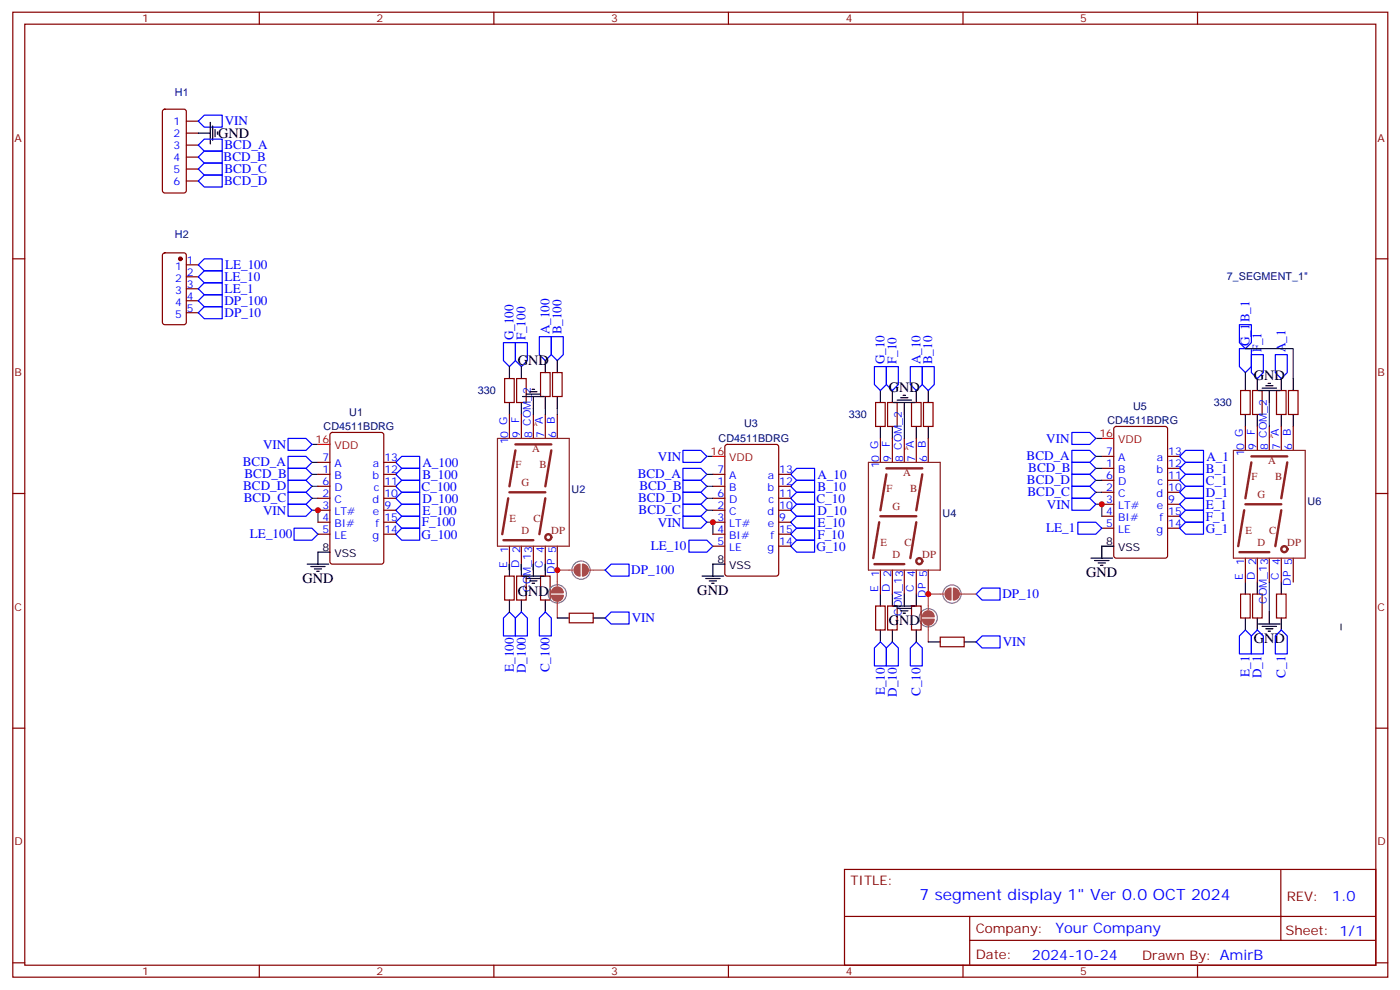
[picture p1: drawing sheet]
<svg xmlns="http://www.w3.org/2000/svg" width="413mm" height="292mm" viewBox="0 0 413 292" stroke-linecap="round" stroke-linejoin="round" font-family="sans-serif">
<g fill="none" stroke="#870000" stroke-width=".35">
<path d="M3.8 3.6h405.3v284.3h-405.3zM7.3 7.1h398.3v277.3h-398.3zM76.4 3.6v3.5M145.6 3.6v3.5M214.7 3.6v3.5M283.9 3.6v3.5M353 3.6v3.5M48.1 32.4l.5-.2h5.6l.7 .4v23.6l-.4 .6-5.9 .1-.7-.5v-23.5zM54.9 35.7h3.6M54.9 39.2h3.6M54.9 42.8h3.6M54.9 46.3h3.6"/>
<path d="M54.9 49.8h3.6M54.9 53.3h3.6M3.8 76.3h3.5M48.1 74.7l.5-.2h5.6l.7 .4v20.1l-.4 .6-5.9 .1-.7-.5v-20zM54.9 78h3.6M405.6 76.3h3.5M54.9 81.6h3.6M54.9 85.1h3.6M54.9 88.6h3.6M54.9 92.1h3.6M148.8 111.5h2.8v7.1h-2.8zM152.3 111.5h2.8v7.1h-2.8z"/>
<path d="M159.3 109.8h2.9v7h-2.9zM162.9 109.8h2.8v7h-2.8zM258.1 118.6h2.8v7.1h-2.8zM261.7 118.6h2.8v7.1h-2.8zM268.7 118.6h2.8v7.1h-2.8zM272.2 118.6h2.9v7.1h-2.9zM365.7 115.1h2.8v7h-2.8zM369.3 115.1h2.8v7h-2.8zM376.3 115.1h2.8v7h-2.8zM379.8 115.1h2.9v7h-2.9zM93.7 139.8h3.6M93.7 136.2h3.6"/>
<path d="M97.5 127.6l.5-.2h14.4l.7 .5v37.6l-.4 .7h-14.7l-.7-.4v-37.7zM113.1 139.8h3.6M113.1 136.2h3.6M150.2 122.1v7.1M153.7 122.1v7.1M157.2 122.1v7.1M160.8 122.1v7.1M164.3 122.1v7.1M210.1 139.8h3.6M213.9 131.2l.5-.2h14.4l.7 .4 .1 37.7-.5 .6-14.7 .1-.7-.5v-37.6zM229.6 139.8h3.5M259.5 129.2v7"/>
<path d="M263.1 129.2v7M266.6 129.2v7M270.1 129.2v7M273.6 129.2v7M324.8 138h3.5M324.8 134.5h3.5M328.6 125.9l.4-.2h14.5l.6 .4 .1 37.7-.5 .6-14.7 .1-.6-.5-.1-37.6zM344.2 138h3.5M344.2 134.5h3.5M367.1 125.7v7M370.7 125.7v7M374.2 125.7v7"/>
<path d="M377.7 125.7v7M381.2 125.7v7M3.8 145.4h3.5M93.7 143.3h3.6M93.7 150.4h3.6M93.7 153.9h3.6M93.7 157.4h3.6M93.7 146.8h3.6M113.1 143.3h3.6M113.1 150.4h3.6M113.1 153.9h3.6M113.1 157.4h3.6"/>
<path d="M113.1 146.8h3.6M210.1 143.3h3.6M210.1 150.4h3.6M210.1 153.9h3.6M210.1 157.4h3.6M210.1 146.8h3.6M229.6 143.3h3.5M229.6 150.4h3.5M229.6 153.9h3.5M229.6 157.4h3.5M229.6 146.8h3.5M324.8 145.1h3.5"/>
<path d="M324.8 148.6h3.5M324.8 152.1h3.5M324.8 155.6h3.5M324.8 141.5h3.5M344.2 145.1h3.5M344.2 148.6h3.5M344.2 152.1h3.5M344.2 155.6h3.5M344.2 141.5h3.5M405.6 145.4h3.5M148.8 169.8h2.8v7h-2.8zM150.2 160.9v7.1"/>
<path d="M152.3 169.8h2.8v7h-2.8zM153.7 160.9v7.1M157.2 160.9v7.1M159.3 169.8h2.9v7h-2.9zM160.8 160.9v7.1M164.3 160.9v7.1M210.1 160.9h3.6M229.6 160.9h3.5M258.1 178.6h2.8v7h-2.8zM259.5 168v7M261.7 178.6h2.8v7h-2.8zM263.1 168v7"/>
<path d="M266.6 168v7M268.7 178.6h2.8v7h-2.8zM270.1 168v7M273.6 168v7M365.7 175h2.8v7.1h-2.8zM367.1 164.5v7M369.3 175h2.8v7.1h-2.8zM370.7 164.5v7M374.2 164.5v7M376.3 175h2.8v7.1h-2.8zM377.7 164.5v7M381.2 164.5v7"/>
<path d="M167.8 180.7h7.1v2.8h-7.1zM277.2 187.7h7v2.9h-7zM3.8 214.6h3.5M405.6 214.6h3.5M249 256.2h156.6v28.2h-156.6zM377.6 256.2v20.9M249 270h156.5M285.9 277.1h119.6M285.9 270v14.1M3.8 283.7h3.5M76.4 284.4v3.5M145.6 284.4v3.5"/>
<path d="M214.7 284.4v3.5M283.9 284.4v3.5M353 284.4v3.5M405.6 283.7h3.5"/>
</g>
<g fill="none" stroke="#000" stroke-width=".35">
<path d="M58.5 39.2h3.5M62 36.1v6.3M62.7 37.1v4.2M63.4 38.2v2.1M64.1 38.9v.7M150.2 108v3.5M150.2 118.6v3.5M153.7 108v3.5M153.7 118.6v3.5M154.1 116.8h6.3M155.1 116.1h4.2M156.2 115.4h2.1"/>
<path d="M156.9 114.7h.7M157.2 116.8v3.6M160.8 106.3v3.5M160.8 116.8v3.6M164.3 106.3v3.5M164.3 116.8v3.6M259.5 115.1v3.5M263.1 115.1v3.5M263.4 118.6h6.4M264.5 117.9h4.2M265.5 117.2h2.2M266.2 116.5h.7"/>
<path d="M266.6 118.6v3.5M270.1 115.1v3.5M273.6 115.1v3.5M367.1 111.5v3.6M370.7 111.5v3.6M371 115.1h6.4M372.1 114.4h4.2M373.1 113.7h2.1M373.8 113h.7M374.2 115.1v3.5M377.7 111.5v3.6M381.2 111.5v3.6"/>
<path d="M259.5 125.7v3.5M263.1 125.7v3.5M270.1 125.7v3.5M273.6 125.7v3.5M367.1 122.1v3.6M370.7 122.1v3.6M377.7 122.1v3.6M381.2 122.1v3.6M90.6 166.2h6.3M91.6 166.9h4.2M92.7 167.6h2.1M93.4 168.3h.7"/>
<path d="M97.3 162.7h-3.6v3.5M150.2 166.2v3.6M150.2 176.8v3.5M153.7 166.2v3.6M153.7 176.8v3.5M154.1 169.8h6.3M155.1 170.5h4.2M156.2 171.2h2.1M156.9 171.9h.7M157.2 166.2v3.6M160.8 166.2v3.6M160.8 176.8v3.5"/>
<path d="M207 169.8h6.3M208 170.5h4.3M209.1 171.2h2.1M209.8 171.9h.7M213.7 166.2h-3.6v3.6M259.5 175v3.6M263.1 175v3.6M263.4 178.6h6.4M264.5 179.3h4.2M265.5 180h2.2M266.6 175v3.6M270.1 175v3.6"/>
<path d="M321.6 164.5h6.4M322.7 165.2h4.2M323.7 165.9h2.2M324.4 166.6h.8M328.3 160.9h-3.5v3.6M367.1 171.5v3.5M370.7 171.5v3.5M377.7 171.5v3.5M164.3 182.1h3.5M174.9 182.1h3.5M259.5 185.6v3.6M263.1 185.6v3.6"/>
<path d="M266.2 180.7h.7M270.1 185.6v3.6M273.6 189.2h3.6M284.2 189.2h3.6M367.1 182.1v3.5M370.7 182.1v3.5M371 183.9h6.4M372.1 184.6h4.2M373.1 185.3h2.1M373.8 186h.7M374.2 180.3v3.6M377.7 182.1v3.5"/>
</g>
<g fill="none" stroke="#008700" stroke-width=".35">
<path d="M367.1 102.7h14.1v8.8M367.1 109.8v1.7M374.2 118.6v7.1M92 131h1.7M92 139.8h1.7M92 136.2h1.7M157.2 120.4v1.7M160.8 120.4v1.7M164.3 120.4v1.7M208.4 134.5h1.7M208.4 139.8h1.7M266.6 122.1v7.1"/>
<path d="M323 134.5h1.8M323 129.2h1.8M323 138h1.8M92 150.4h1.7v3.5M92 143.3h1.7M92 146.8h1.7M208.4 153.9h1.7v3.5M208.4 143.3h1.7M208.4 146.8h1.7M208.4 150.4h1.7M323 148.6h1.8v3.5M323 141.5h1.8"/>
<path d="M323 145.1h1.8M150.2 166.2v1.8M153.7 166.2v1.8M157.2 166.2v1.8M160.8 166.2v1.8M374.2 171.5v8.8M395.4 183.9v1.7"/>
</g>
<g fill="none" stroke="#00f" stroke-width=".35">
<path d="M58.5 35.7l1.7-1.8h5.3v3.6h-5.3zM60.2 41h5.3v3.5h-5.3l-1.7-1.7zM60.2 44.5h5.3v3.5h-5.3l-1.7-1.7zM60.2 51.6h5.3v3.5h-5.3l-1.7-1.8zM60.2 48h5.3v3.6h-5.3l-1.7-1.8zM58.5 78l1.7-1.7h5.3v3.5h-5.3zM58.5 81.6l1.7-1.8h5.3v3.5h-5.3zM58.5 88.6l1.7-1.7h5.3v3.5h-5.3zM58.5 92.1l1.7-1.7h5.3v3.5h-5.3zM60.2 83.3h5.3v3.6h-5.3l-1.7-1.8zM159 99.2h3.5v5.3l-1.7 1.8-1.8-1.8zM162.5 99.2h3.6v5.3l-1.8 1.8-1.8-1.8z"/>
<path d="M365.4 95.7h3.5v5.3l-1.8 1.7-1.7-1.7zM148.4 101h3.5v5.3l-1.7 1.7-1.8-1.7zM151.9 101h3.6v5.3l-1.8 1.7-1.8-1.7zM257.8 108h3.5v5.3l-1.8 1.8-1.7-1.8zM261.3 108h3.5v5.3l-1.7 1.8-1.8-1.8zM268.4 108h3.5v5.3l-1.8 1.8-1.7-1.8zM271.9 108h3.5v5.3l-1.8 1.8-1.7-1.8zM365.4 102.7h3.5v5.3l-1.8 1.8-1.7-1.8zM368.9 104.5h3.5v5.3l-1.7 1.7-1.8-1.7zM376 104.5h3.5v5.3l-1.8 1.7-1.7-1.7zM84.9 134.5h5.3l1.8 1.7-1.8 1.8h-5.3zM84.9 138h5.3l1.8 1.8-1.8 1.7h-5.3z"/>
<path d="M84.9 129.2h5.3l1.8 1.8-1.8 1.7h-5.3zM116.7 136.2l1.7-1.7h5.3v3.5h-5.3zM116.7 139.8l1.7-1.8h5.3v3.5h-5.3zM201.3 138h5.3l1.8 1.8-1.8 1.7h-5.3zM201.3 132.7h5.3l1.8 1.8-1.8 1.7h-5.3zM233.1 139.8l1.7-1.8h5.3v3.5h-5.3zM316 132.7h5.3l1.7 1.8-1.7 1.7h-5.3zM316 136.2h5.3l1.7 1.8-1.7 1.8h-5.3zM316 139.8h5.3l1.7 1.7-1.7 1.8h-5.3zM316 127.4h5.3l1.7 1.8-1.7 1.8h-5.3zM347.7 134.5l1.8-1.8h5.3v3.5h-5.3zM347.7 138l1.8-1.8h5.3v3.6h-5.3z"/>
<path d="M84.9 145.1h5.3l1.8 1.7-1.8 1.8h-5.3zM84.9 141.5h5.3l1.8 1.8-1.8 1.8h-5.3zM84.9 148.6h5.3l1.8 1.8-1.8 1.7h-5.3zM86.7 155.6h5.3l1.7 1.8-1.7 1.8h-5.3zM116.7 153.9l1.7-1.8h5.3v3.5h-5.3zM116.7 157.4l1.7-1.8h5.3v3.6h-5.3zM116.7 143.3l1.7-1.8h5.3v3.6h-5.3zM116.7 146.8l1.7-1.7h5.3v3.5h-5.3zM116.7 150.4l1.7-1.8h5.3v3.5h-5.3zM201.3 145.1h5.3l1.8 1.7-1.8 1.8h-5.3zM201.3 148.6h5.3l1.8 1.8-1.8 1.7h-5.3zM201.3 141.5h5.3l1.8 1.8-1.8 1.8h-5.3z"/>
<path d="M201.3 152.1h5.3l1.8 1.8-1.8 1.7h-5.3zM203.1 159.2h5.3l1.7 1.7-1.7 1.8h-5.3zM233.1 153.9l1.7-1.8h5.3v3.5h-5.3zM233.1 150.4l1.7-1.8h5.3v3.5h-5.3zM233.1 146.8l1.7-1.7h5.3v3.5h-5.3zM233.1 143.3l1.7-1.8h5.3v3.6h-5.3zM233.1 157.4l1.7-1.8h5.3v3.6h-5.3zM316 143.3h5.3l1.7 1.8-1.7 1.7h-5.3zM316 146.8h5.3l1.7 1.8-1.7 1.8h-5.3zM317.7 153.9h5.3l1.8 1.7-1.8 1.8h-5.3zM347.7 152.1l1.8-1.7h5.3v3.5h-5.3zM347.7 155.6l1.8-1.7h5.3v3.5h-5.3z"/>
<path d="M347.7 141.5l1.8-1.7h5.3v3.5h-5.3zM347.7 145.1l1.8-1.8h5.3v3.5h-5.3zM347.7 148.6l1.8-1.8h5.3v3.6h-5.3zM178.4 168l1.8-1.8h5.3v3.6h-5.3zM233.1 160.9l1.7-1.7h5.3v3.5h-5.3zM289.5 173.3h5.3v3.5h-5.3l-1.7-1.8zM150.2 180.3l1.7 1.8v5.3h-3.5v-5.3zM151.9 182.1l1.8-1.8 1.8 1.8v5.3h-3.6zM160.8 180.3l1.7 1.8v5.3h-3.5v-5.3zM178.4 182.1l1.8-1.8h5.3v3.6h-5.3zM259.5 189.2l1.8 1.7v5.3h-3.5v-5.3zM261.3 190.9l1.8-1.7 1.7 1.7v5.3h-3.5z"/>
<path d="M270.1 189.2l1.8 1.7v5.3h-3.5v-5.3zM289.5 187.4h5.3v3.5h-5.3l-1.7-1.7zM367.1 185.6l1.8 1.8v5.3h-3.5v-5.3zM370.7 185.6l1.7 1.8v5.3h-3.5v-5.3zM377.7 185.6l1.8 1.8v5.3h-3.5v-5.3z"/>
</g>
<g fill="none" stroke="#828282" stroke-width=".35">
<path d="M174 168a2.69 2.69 0 0 0-3.9-2.4 2.69 2.69 0 0 0-.5 4.5 2.69 2.69 0 0 0 4.3-1.5l.1-.6"/>
<circle cx="164.3" cy="175" r="2.69"/>
<circle cx="280.6" cy="175.1" r="2.69"/>
<circle cx="273.6" cy="182" r="2.69"/>
</g>
<path d="M164.3 177.3v1.2M164.3 178.6v3.5M169 168h-4.7v4.7M173.6 168h1.2M174.9 168h3.5M278.4 175h-4.8v4.8M282.9 175h1.3M284.3 175h3.5M273.6 184.3v1.3M273.6 185.7v3.5" fill="none" stroke="#a64a4a" stroke-width=".35"/>
<g fill="#a64a4a" stroke="#a64a4a" stroke-width=".35">
<path d="M162.5 175.4h3.6a1.76 1.76 0 0 1-1.8 1.8 1.76 1.76 0 0 1-1.8-1.8z"/>
<path d="M163 173.4a1.76 1.76 0 0 1 2-.3 1.76 1.76 0 0 1 1.1 1.6h-3.6z"/>
<path d="M271.9 182.5h3.5a1.76 1.76 0 0 1-1.8 1.7 1.76 1.76 0 0 1-1.7-1.7z"/>
<path d="M272.4 180.5a1.76 1.76 0 0 1 1.9-.4 1.76 1.76 0 0 1 1.1 1.6l-3.5 .1z"/>
<path d="M171.7 166.2a1.76 1.76 0 0 1 1.8 1.8 1.76 1.76 0 0 1-1.8 1.8z"/>
<path d="M169.7 166.7l1.3-.5v3.6a1.76 1.76 0 0 1-1.6-1.1 1.76 1.76 0 0 1 .3-2z"/>
<path d="M281.1 173.3a1.76 1.76 0 0 1 1.7 1.8 1.76 1.76 0 0 1-1.7 1.7z"/>
<path d="M279.1 173.8l1.2-.5 .1 3.5a1.76 1.76 0 0 1-1.7-1.1 1.76 1.76 0 0 1 .4-1.9z"/>
</g>
<path d="M93.7 131h3.6M210.1 134.5h3.6M324.8 129.2h3.5" fill="none" stroke="#f00" stroke-width=".35"/>
<g fill="none" stroke="#8c2424" stroke-width=".71">
<path d="M151.9 132.7l-1.7 10.6M151.9 131h10.6M162.5 132.7l-1.7 10.6M261.3 139.8l-1.8 10.6M261.3 138h10.6M271.9 139.8l-1.8 10.6M368.9 136.2l-1.8 10.6M368.9 134.5h10.6M379.5 136.2l-1.8 10.6M148.4 159.2h8.8M149.8 146.8l-1.7 10.6M150.2 145.1h10.6"/>
<path d="M160.8 146.8l-1.8 10.6M259.2 153.9l-1.8 10.6M259.5 152.1h10.6M270.1 153.9l-1.7 10.6M366.8 150.4l-1.8 10.5M367.1 148.6h10.6M377.7 150.4l-1.7 10.5M257.8 166.2h8.8M365.4 162.7h8.8"/>
<circle cx="161.6" cy="158.3" r=".88"/>
<circle cx="271" cy="165.3" r=".88"/>
<circle cx="378.6" cy="161.8" r=".88"/>
</g>
<path d="M146.6 129.2h21.2v31.7h-21.2zM256 136.2h21.2v31.8h-21.2zM363.6 132.7h21.2v31.8h-21.2z" fill="none" stroke="#8c2424" stroke-width=".35"/>
<circle cx="53.2" cy="76.3" r=".53" fill="#870000" stroke="#870000" stroke-width=".35"/>
<g fill="#c00">
<circle cx="210.1" cy="153.9" r=".88"/>
<circle cx="324.8" cy="148.6" r=".88"/>
<circle cx="93.7" cy="150.4" r=".88"/>
<circle cx="164.3" cy="168" r=".88"/>
<circle cx="273.6" cy="175" r=".88"/>
</g>
<text font-size="4.6" fill="#00f" x="271" y="265.2">7 segment display 1&quot; Ver 0.0 OCT 2024</text>
<g font-size="4.2">
<text x="64.3" y="40.6">GND</text>
<text x="152.7" y="107.7">GND</text>
<text x="369.6" y="111.9">GND</text>
<text x="262" y="115.4">GND</text>
<text x="89.1" y="171.9">GND</text>
<text x="320.2" y="170.1">GND</text>
<text x="152.7" y="175.8">GND</text>
<text x="205.6" y="175.4">GND</text>
<text x="262" y="184.2">GND</text>
<text x="369.6" y="189.5">GND</text>
</g>
<g font-size="4.2" fill="#00f">
<text x="392.8" y="265.4">1.0</text>
<text x="311.1" y="275">Your Company</text>
<text x="304.2" y="282.8">2024-10-24</text>
</g>
<g font-size="3.9" fill="#00f">
<text x="66.3" y="36.7">VIN</text>
<text x="65.9" y="47.5">BCD_B</text>
<text x="66.2" y="43.9">BCD_A</text>
<text x="66.2" y="51">BCD_C</text>
<text x="66.1" y="54.5">BCD_D</text>
<text x="66.2" y="82.8">LE_10</text>
<text x="66.3" y="79.3">LE_100</text>
<text x="66.2" y="89.8">DP_100</text>
<text x="66.2" y="86.3">LE_1</text>
<text x="66.2" y="93.4">DP_10</text>
<text x="368.3" y="95" transform="rotate(-90 368.3 95)">B_1</text>
<text x="151.4" y="100.3" transform="rotate(-90 151.4 100.3)">G_100</text>
<text x="154.9" y="100.3" transform="rotate(-90 154.9 100.3)">F_100</text>
<text x="162" y="98.6" transform="rotate(-90 162 98.6)">A_100</text>
<text x="165.5" y="98.6" transform="rotate(-90 165.5 98.6)">B_100</text>
<text x="260.7" y="107.4" transform="rotate(-90 260.7 107.4)">G_10</text>
<text x="264.3" y="107.4" transform="rotate(-90 264.3 107.4)">F_10</text>
<text x="271.3" y="107.4" transform="rotate(-90 271.3 107.4)">A_10</text>
<text x="274.8" y="107.4" transform="rotate(-90 274.8 107.4)">B_10</text>
<text x="368.3" y="102.1" transform="rotate(-90 368.3 102.1)">G_1</text>
<text x="371.9" y="103.8" transform="rotate(-90 371.9 103.8)">F_1</text>
<text x="378.9" y="103.8" transform="rotate(-90 378.9 103.8)">A_1</text>
<text x="308.4" y="130.5">VIN</text>
<text x="71.6" y="137.4">BCD_A</text>
<text x="77.6" y="132.4">VIN</text>
<text x="124.5" y="137.6">A_100</text>
<text x="194" y="135.9">VIN</text>
<text x="302.7" y="135.6">BCD_A</text>
<text x="355.6" y="135.8">A_1</text>
<text x="72.1" y="141">BCD_B</text>
<text x="124.5" y="141.1">B_100</text>
<text x="188" y="140.9">BCD_A</text>
<text x="241" y="141.1">A_10</text>
<text x="302.8" y="142.7">BCD_D</text>
<text x="303.1" y="139.2">BCD_B</text>
<text x="355.5" y="139.4">B_1</text>
<text x="355.5" y="142.9">C_1</text>
<text x="71.7" y="144.5">BCD_D</text>
<text x="71.8" y="148">BCD_C</text>
<text x="124.3" y="144.6">C_100</text>
<text x="124.5" y="148.1">D_100</text>
<text x="188.1" y="148">BCD_D</text>
<text x="188.5" y="144.5">BCD_B</text>
<text x="240.7" y="148.1">C_10</text>
<text x="241" y="144.6">B_10</text>
<text x="302.9" y="146.2">BCD_C</text>
<text x="355.5" y="146.4">D_1</text>
<text x="355.5" y="149.9">E_1</text>
<text x="77.6" y="151.8">VIN</text>
<text x="124.4" y="155.1">F_100</text>
<text x="124.5" y="151.7">E_100</text>
<text x="188.3" y="151.5">BCD_C</text>
<text x="194" y="155.3">VIN</text>
<text x="241" y="155.2">E_10</text>
<text x="241" y="151.7">D_10</text>
<text x="308.6" y="150">VIN</text>
<text x="355.5" y="153.5">F_1</text>
<text x="73.7" y="158.6">LE_100</text>
<text x="124.3" y="158.7">G_100</text>
<text x="241" y="158.7">F_10</text>
<text x="308.4" y="156.9">LE_1</text>
<text x="355.5" y="157">G_1</text>
<text x="191.8" y="162.2">LE_10</text>
<text x="240.7" y="162.3">G_10</text>
<text x="186.1" y="169.2">DP_100</text>
<text x="295.5" y="176.3">DP_10</text>
<text x="186.2" y="183.3">VIN</text>
<text x="295.6" y="190.3">VIN</text>
<text x="151.4" y="197.9" transform="rotate(-90 151.4 197.9)">E_100</text>
<text x="155" y="198.3" transform="rotate(-90 155 198.3)">D_100</text>
<text x="162" y="198.1" transform="rotate(-90 162 198.1)">C_100</text>
<text x="368.4" y="199.5" transform="rotate(-90 368.4 199.5)">E_1</text>
<text x="371.9" y="199.9" transform="rotate(-90 371.9 199.9)">D_1</text>
<text x="379" y="199.7" transform="rotate(-90 379 199.7)">C_1</text>
<text x="260.8" y="204.9" transform="rotate(-90 260.8 204.9)">E_10</text>
<text x="264.3" y="205.3" transform="rotate(-90 264.3 205.3)">D_10</text>
<text x="271.4" y="205.1" transform="rotate(-90 271.4 205.1)">C_10</text>
</g>
<g font-size="3.9" fill="#800">
<text x="250.7" y="260.8">TITLE:</text>
<text x="379.3" y="265.4">REV:</text>
<text x="287.6" y="275">Company:</text>
<text x="379" y="275.6">Sheet: 1/1</text>
<text x="287.6" y="282.6">Date:</text>
<text x="336.7" y="282.7">Drawn By: AmirB</text>
</g>
<g font-size="3.2" fill="#800">
<text x="41.9" y="6.6">1</text>
<text x="111" y="6.6">2</text>
<text x="180.2" y="6.6">3</text>
<text x="249.3" y="6.6">4</text>
<text x="318.5" y="6.6">5</text>
<text x="4.3" y="41.7">A</text>
<text x="406.1" y="41.7">A</text>
<text x="4.3" y="110.8">B</text>
<text x="406.1" y="110.8">B</text>
<text x="4.3" y="180">C</text>
<text x="406.1" y="180">C</text>
<text x="4.3" y="249.1">D</text>
<text x="406.1" y="249.1">D</text>
<text x="41.9" y="287.4">1</text>
<text x="111" y="287.4">2</text>
<text x="180.2" y="287.4">3</text>
<text x="249.3" y="287.4">4</text>
<text x="318.5" y="287.4">5</text>
</g>
<g font-size="3.2" fill="#000080">
<text x="51.6" y="28.2">H1</text>
<text x="51.6" y="70.1">H2</text>
<text x="361.7" y="82.6">7_SEGMENT_1&quot;</text>
<text x="140.9" y="116.2">330</text>
<text x="357.9" y="119.8">330</text>
<text x="103" y="122.4">U1</text>
<text x="219.4" y="126">U3</text>
<text x="250.3" y="123.3">330</text>
<text x="326.5" y="125">CD4511BDRG</text>
<text x="334" y="120.7">U5</text>
<text x="95.4" y="126.8">CD4511BDRG</text>
<text x="211.8" y="130.3">CD4511BDRG</text>
<text x="168.5" y="145.2">U2</text>
<text x="385.5" y="148.8">U6</text>
<text x="277.9" y="152.3">U4</text>
</g>
<g font-size="3.2" fill="#00f">
<text x="51.1" y="36.8">1</text>
<text x="51.1" y="40.3">2</text>
<text x="51.1" y="43.8">3</text>
<text x="51.1" y="47.3">4</text>
<text x="51.1" y="50.9">5</text>
<text x="51.1" y="54.4">6</text>
<text x="55.1" y="77.7">1</text>
<text x="51.6" y="79.4">1</text>
<text x="51.6" y="83">2</text>
<text x="55.1" y="81.2">2</text>
<text x="51.6" y="86.5">3</text>
<text x="55.1" y="84.7">3</text>
<text x="55.1" y="88.3">4</text>
<text x="51.6" y="90">4</text>
<text x="51.6" y="93.6">5</text>
<text x="55.1" y="91.8">5</text>
<text x="153" y="124.7" transform="rotate(-90 153 124.7)">F</text>
<text x="149.8" y="131" transform="rotate(-90 149.8 131)">10 G</text>
<text x="153.4" y="129.2" transform="rotate(-90 153.4 129.2)">9</text>
<text x="156.9" y="129.2" transform="rotate(-90 156.9 129.2)">8 COM_2</text>
<text x="160.4" y="129.2" transform="rotate(-90 160.4 129.2)">7 A</text>
<text x="163.9" y="129.2" transform="rotate(-90 163.9 129.2)">6 B</text>
<text x="262.4" y="131.7" transform="rotate(-90 262.4 131.7)">F</text>
<text x="370" y="128.2" transform="rotate(-90 370 128.2)">F</text>
<text x="95.1" y="135.9">7</text>
<text x="98.6" y="137.7">A</text>
<text x="109.9" y="137.7">a</text>
<text x="113.3" y="135.9">13</text>
<text x="262.7" y="136.2" transform="rotate(-90 262.7 136.2)">9</text>
<text x="266.2" y="136.2" transform="rotate(-90 266.2 136.2)">8 COM_2</text>
<text x="269.8" y="136.2" transform="rotate(-90 269.8 136.2)">7 A</text>
<text x="273.3" y="136.2" transform="rotate(-90 273.3 136.2)">6 B</text>
<text x="326.1" y="137.7">1</text>
<text x="326.1" y="134.1">7</text>
<text x="329.6" y="135.9">A</text>
<text x="341" y="135.9">a</text>
<text x="344.4" y="137.7">12</text>
<text x="344.4" y="134.1">13</text>
<text x="366.8" y="134.5" transform="rotate(-90 366.8 134.5)">10 G</text>
<text x="370.3" y="132.7" transform="rotate(-90 370.3 132.7)">9</text>
<text x="373.8" y="132.7" transform="rotate(-90 373.8 132.7)">8 COM_2</text>
<text x="377.4" y="132.7" transform="rotate(-90 377.4 132.7)">7 A</text>
<text x="380.9" y="132.7" transform="rotate(-90 380.9 132.7)">6 B</text>
<text x="95.1" y="139.4">1</text>
<text x="95.1" y="142.9">6</text>
<text x="98.6" y="141.2">B</text>
<text x="109.9" y="141.2">b</text>
<text x="113.3" y="142.9">11</text>
<text x="113.3" y="139.4">12</text>
<text x="211.5" y="142.9">1</text>
<text x="211.5" y="139.4">7</text>
<text x="215" y="141.2">A</text>
<text x="226.3" y="141.2">a</text>
<text x="229.7" y="142.9">12</text>
<text x="229.7" y="139.4">13</text>
<text x="259.2" y="138" transform="rotate(-90 259.2 138)">10 G</text>
<text x="326.1" y="141.2">6</text>
<text x="329.6" y="139.4">B</text>
<text x="329.6" y="142.9">D</text>
<text x="340.9" y="139.4">b</text>
<text x="341.2" y="142.9">c</text>
<text x="344.4" y="141.2">11</text>
<text x="95.1" y="146.5">2</text>
<text x="98.6" y="148.2">C</text>
<text x="98.6" y="144.7">D</text>
<text x="109.9" y="148.2">d</text>
<text x="110.2" y="144.7">c</text>
<text x="113.3" y="146.5">10</text>
<text x="211.5" y="146.5">6</text>
<text x="215" y="144.7">B</text>
<text x="215" y="148.2">D</text>
<text x="226.3" y="144.7">b</text>
<text x="226.6" y="148.2">c</text>
<text x="229.7" y="146.5">11</text>
<text x="326.1" y="144.7">2</text>
<text x="326.1" y="148.2">3</text>
<text x="329.6" y="146.5">C</text>
<text x="340.9" y="146.5">d</text>
<text x="344.4" y="148.2">9</text>
<text x="344.4" y="144.7">10</text>
<text x="95.1" y="150">3</text>
<text x="95.1" y="153.5">4</text>
<text x="98.6" y="151.8">LT#</text>
<text x="98.6" y="155.3">BI#</text>
<text x="109.9" y="151.8">e</text>
<text x="110.7" y="155.3">f</text>
<text x="113.3" y="150">9</text>
<text x="113.3" y="153.5">15</text>
<text x="211.5" y="150">2</text>
<text x="211.5" y="153.5">3</text>
<text x="215" y="151.8">C</text>
<text x="215" y="155.3">LT#</text>
<text x="226.3" y="151.8">d</text>
<text x="226.4" y="155.3">e</text>
<text x="229.7" y="153.5">9</text>
<text x="229.7" y="150">10</text>
<text x="326.1" y="151.8">4</text>
<text x="326.1" y="155.3">5</text>
<text x="329.6" y="150">LT#</text>
<text x="329.6" y="153.5">BI#</text>
<text x="341" y="150">e</text>
<text x="341.8" y="153.5">f</text>
<text x="344.4" y="155.3">14</text>
<text x="344.4" y="151.8">15</text>
<text x="95.1" y="157.1">5</text>
<text x="98.6" y="158.8">LE</text>
<text x="109.9" y="158.8">g</text>
<text x="113.3" y="157.1">14</text>
<text x="211.5" y="157.1">4</text>
<text x="211.5" y="160.6">5</text>
<text x="215" y="158.8">BI#</text>
<text x="227.1" y="158.8">f</text>
<text x="229.7" y="160.6">14</text>
<text x="229.7" y="157.1">15</text>
<text x="329.6" y="157.1">LE</text>
<text x="340.9" y="157.1">g</text>
<text x="149.5" y="167.3" transform="rotate(-90 149.5 167.3)">E</text>
<text x="149.8" y="163" transform="rotate(-90 149.8 163)">1</text>
<text x="153" y="167.3" transform="rotate(-90 153 167.3)">D 2</text>
<text x="160.1" y="167.3" transform="rotate(-90 160.1 167.3)">C 4</text>
<text x="215" y="162.3">LE</text>
<text x="226.3" y="162.3">g</text>
<text x="366.8" y="166.5" transform="rotate(-90 366.8 166.5)">1</text>
<text x="163.6" y="169.1" transform="rotate(-90 163.6 169.1)">DP 5</text>
<text x="259.2" y="170" transform="rotate(-90 259.2 170)">1</text>
<text x="366.4" y="170.8" transform="rotate(-90 366.4 170.8)">E</text>
<text x="370" y="170.8" transform="rotate(-90 370 170.8)">D 2</text>
<text x="377" y="170.8" transform="rotate(-90 377 170.8)">C 4</text>
<text x="380.5" y="172.6" transform="rotate(-90 380.5 172.6)">DP 5</text>
<text x="156.5" y="174.3" transform="rotate(-90 156.5 174.3)">COM_13</text>
<text x="258.8" y="174.3" transform="rotate(-90 258.8 174.3)">E</text>
<text x="262.4" y="174.3" transform="rotate(-90 262.4 174.3)">D 2</text>
<text x="269.4" y="174.3" transform="rotate(-90 269.4 174.3)">C 4</text>
<text x="272.9" y="176.1" transform="rotate(-90 272.9 176.1)">DP 5</text>
<text x="373.5" y="177.9" transform="rotate(-90 373.5 177.9)">COM_13</text>
<text x="265.9" y="181.4" transform="rotate(-90 265.9 181.4)">COM_13</text>
</g>
<g font-size="3.2" fill="#f00">
<text x="93.1" y="130.6">16</text>
<text x="324.1" y="128.8">16</text>
<text x="329.6" y="130.6">VDD</text>
<text x="98.6" y="132.4">VDD</text>
<text x="209.5" y="134.1">16</text>
<text x="215" y="135.9">VDD</text>
</g>
<g font-size="3.2" fill="#8d2323">
<text x="156.8" y="133.2">A</text>
<text x="373.8" y="136.7">A</text>
<text x="151.9" y="138">F</text>
<text x="153.7" y="143.3">G</text>
<text x="159" y="138">B</text>
<text x="266.2" y="140.2">A</text>
<text x="368.9" y="141.5">F</text>
<text x="376" y="141.5">B</text>
<text x="261.3" y="145.1">F</text>
<text x="268.4" y="145.1">B</text>
<text x="370.7" y="146.8">G</text>
<text x="150.2" y="153.9">E</text>
<text x="157.2" y="153.9">C</text>
<text x="263.1" y="150.4">G</text>
<text x="153.7" y="157.4">D</text>
<text x="162.5" y="157.4">DP</text>
<text x="259.5" y="160.9">E</text>
<text x="266.6" y="160.9">C</text>
<text x="367.1" y="157.4">E</text>
<text x="370.7" y="160.9">D</text>
<text x="374.2" y="157.4">C</text>
<text x="379.5" y="160.9">DP</text>
<text x="263.1" y="164.5">D</text>
<text x="271.9" y="164.5">DP</text>
</g>
<g font-size="3.2">
<text x="326.1" y="160.6">8</text>
<text x="95.1" y="162.3">8</text>
<text x="98.6" y="164.1">VSS</text>
<text x="211.5" y="165.9">8</text>
<text x="215" y="167.6">VSS</text>
<text x="329.6" y="162.3">VSS</text>
</g>
<g font-size="1.8" fill="#8d2323">
<text x="157.2" y="125.7">A</text>
<text x="374.2" y="129.2">A</text>
<text x="266.6" y="132.7">A</text>
</g>
</svg>
